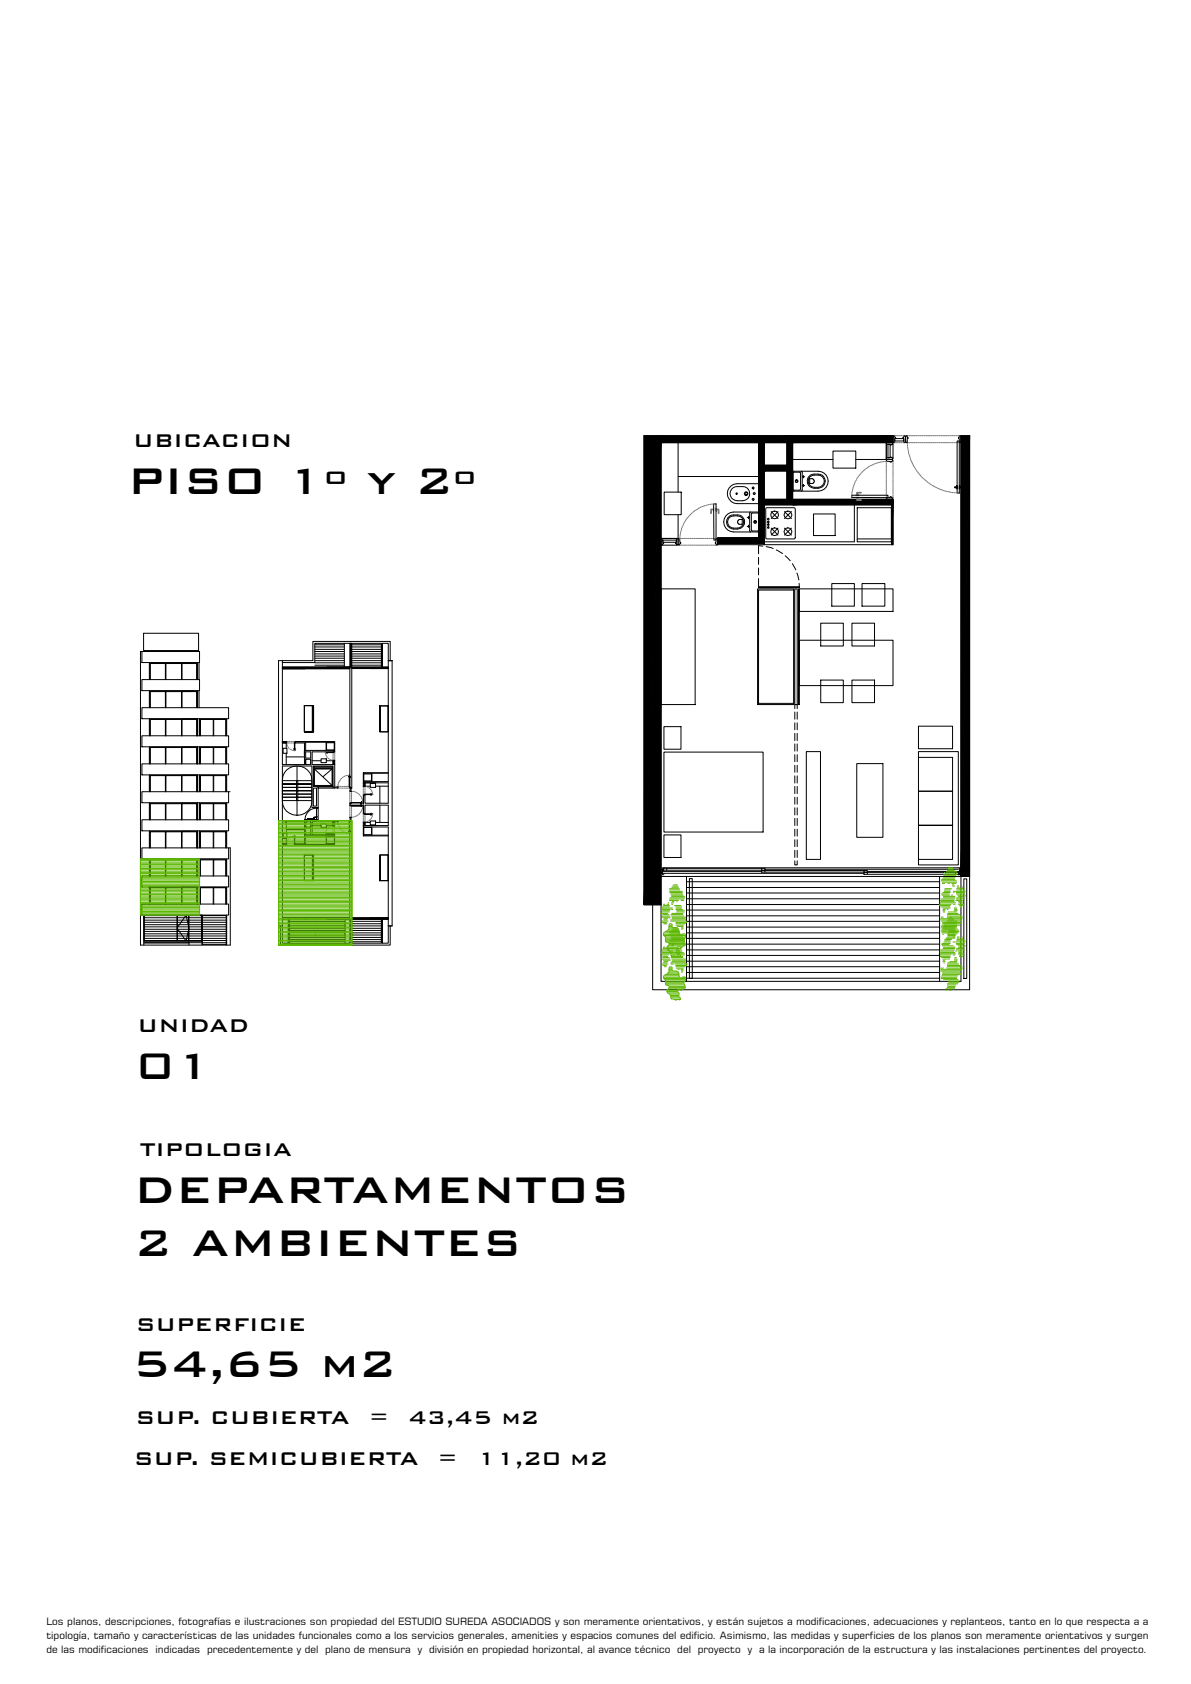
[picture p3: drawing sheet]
<svg xmlns="http://www.w3.org/2000/svg" width="210mm" height="297mm" viewBox="0 0 210 297" stroke-linecap="round" stroke-linejoin="round" font-family="sans-serif">
<g fill="none" stroke="#000" stroke-width=".18">
<path d="M116.5 78.1h17.2v16.7M116.5 76.8v82.8M119.5 78.1v8.7M139.7 78.1h17.7M157.4 76.8h-43.9v82.8h3M157.5 76.8h.2v.3h.2v.2h-.2v.8l-.3-.2zM157.7 77.3h1.6v.5h-1.6zM159.3 76.8l.3 .2v1.1h-.3v-.8h-.1v-.2h.1zM159.7 76.8h.2v.3h.2v.2h-.2v.8l-.3-.2zM168.7 77.8h.4v9.2h-.4zM169.1 76.8l.3 .2-.1 1.1h-.2v-.8h-.1zM169.4 76.8h1.5v77.8h-1.5z"/>
<path d="M134.7 83.1v5h4M134.7 89h22.5M134.7 95.5h15.9M139.7 88.1h17.5M168.3 85.9h.4v.1zM168.7 85.6v.6zM169.1 85.6l.1 .6zM169.2 85.9h.3v.1h-.3zM169.5 85.3h.2v.7h-.2zM116.5 153.3h.3v.7h-.3zM116.8 153.7h17.5M116.8 154h35.5"/>
<path d="M116.8 153.3h.3M117 153.1h.6v.4h-.6zM117.1 154.3h-.3v-1.3h52.4v1.3h-.2M117.6 153.1h16.7M117.6 153.5h16.7M121 155.5h44.7M121 156.5h44.7M121 157.5h44.7M121 158.5h44.7M121 159.5h44.7M121 154.6v18.5M121.5 154.9h.5v17.7h-.5z"/>
<path d="M134.3 153.5h.6v.3h-.6zM134.3 153.1h.6v.4h-.6zM134.9 153.5h17.4M134.9 153.8h17.4M134.9 153.3h34.1M152.3 153.5h.6v.3h-.6zM152.3 153.8h.6v.4h-.6zM152.9 153.8h15.5M152.9 154.2h15.5M152.9 153.7h16.3M168.4 153.8h.6v.4h-.6zM169 154h.2"/>
<path d="M169.2 153.3h.2v.5h-.2zM169.4 154.6v18.5h-52.9v-13.5M169.9 155h.5v17.6h-.5zM170.9 154.6v19.9h-55.8v-14.9M121 160.5h44.7M121 161.5h44.7M121 162.5h44.7M121 163.5h44.7M121 164.5h44.7M121 165.5h44.7M121 166.5h44.7M121 167.5h44.7"/>
<path d="M121 168.5h44.7M121 169.5h44.7M121 170.5h44.7M121 171.5h44.7M121 172.5h44.7"/>
</g>
<g fill="none" stroke="#767676" stroke-width=".18">
<path d="M157.7 78.1h.2M157.7 76.8h.2M158 78.1h.3M158 76.8h.3M158.4 78.1h.3M158.4 76.8h.3M158.8 78.1h.2M158.8 76.8h.2M159.2 78.1h.1M159.2 76.8h.1M159.9 76.8h.2M159.9 77.7v.2"/>
<path d="M159.9 78.1h.2M160 78.4v.3M160 78.1v.2M160 78.8l.1 .2M160.1 79.2v.2M160.1 79.5l.1 .3M160.2 79.9l.1 .2M160.3 76.8h.2M160.3 78.1h.2M160.7 76.8h.2M160.7 78.1h.2M161 76.8h.3"/>
<path d="M161 78.1h.3M161.4 76.8h.3M161.4 78.1h.3M161.8 76.8h.3M161.8 78.1h.3M162.2 76.8h.2M162.2 78.1h.2M162.6 76.8h.2M162.6 78.1h.2M162.9 76.8h.3M162.9 78.1h.3M163.3 76.8h.2"/>
<path d="M163.3 78.1h.2M163.7 78.1h.2M163.7 76.8h.2M164 76.8h.3M164 78.1h.3M164.4 76.8h.3M164.4 78.1h.3M164.8 76.8h.3M164.8 78.1h.3M165.2 76.8h.2M165.2 78.1h.2M165.5 76.8h.3"/>
<path d="M165.5 78.1h.3M165.9 76.8h.3M165.9 78.1h.3M166.3 76.8h.2M166.3 78.1h.2M166.7 76.8h.2M166.7 78.1h.2M167 76.8h.3M167 78.1h.3M167.4 76.8h.3M167.4 78.1h.3M167.8 76.8h.2"/>
<path d="M167.8 78.1h.2M168.1 76.8h.3M168.1 78.1h.3M168.5 76.8h.3M168.5 78.1h.3M168.9 76.8h.2M168.9 78.1h.2M160.3 80.3l.1 .2M160.4 80.6l.1 .3M160.5 81l.1 .2M160.7 81.3l.1 .3M160.8 81.7l.2 .2"/>
<path d="M161 82l.1 .3M161.2 82.3l.1 .2M161.4 82.7l.1 .1M161.6 83l.1 .2M161.8 83.3l.2 .2M162.1 83.6l.1 .2M162.3 83.9l.1 .1M162.5 84.1l.2 .2M162.8 84.4l.2 .1M163.1 84.6l.2 .2M163.4 84.9l.1 .1M163.7 85.1l.2 .2"/>
<path d="M164 85.3l.2 .2M164.3 85.6l.2 .1M164.6 85.7l.2 .2M164.9 85.9l.2 .1M165.3 86.1l.2 .1M165.6 86.2l.3 .1M165.9 86.4h.3M166.3 86.5l.2 .1M166.7 86.6l.2 .1M167 86.7h.3M167.4 86.7l.2 .1M167.8 86.8l.2 .1"/>
<path d="M168.1 86.9h.3M168.5 86.9h.3M168.9 86.9l.2 .1"/>
</g>
<g fill="none" stroke="#5cb800" stroke-width=".18">
<path d="M117.9 156.7h1.9M118 157.2h2.4M118 158.5h2.7M118 157.4h2.3M118.1 156.9h1.8M118.1 158.3h2.7M118.2 157.6h2.2M118.3 157.9h2.2M118.3 158.1h2.4M118.4 156.5h1.3M118.5 156.3h1.1M118.7 156h.7"/>
<path d="M116.5 167.7h2.2M116.5 168.4h1.4M116.5 168.7h.1M116.5 168h1.7M116.6 167.5h1.4M116.7 169.1h1.5M116.7 169.3h.1M116.7 170h1.1M116.8 168.2h1.4M116.8 168.7h1M116.8 170.3h.8M116.8 167.3h1.3"/>
<path d="M116.8 168.9h1.2M116.9 167h.4M116.9 169.8h.7M116.9 169.3h1.3M117 172.3h2.8M117 169.6h.8M117 172.6h3.9M117.1 170.5h.4M117.1 172.1h2.6M117.3 172.8h3.6M117.3 173.2a.44 .44 0 0 0 .5 .6l.2 .3-.2 .3a.42 .42 0 0 0-.2 .4 .42 .42 0 0 0 .3 .4l.2 .2 .2 .6M117.3 173.5h3.3"/>
<path d="M117.3 173h3.4M117.3 173.2h3.3M117.4 171.9h2.3M117.4 173.7h3.3M117.5 167h.4M117.6 174.8h1.8M117.6 174.6h1.9M117.6 166.8h.4M117.7 175.1h1.9M117.7 171.6h2M117.9 174.4h2.7M117.9 164.3h1.9"/>
<path d="M117.9 170.9h.5M117.9 171.2h.6M117.9 170.7v.7l-.8 .6a.41 .41 0 0 0 0 .6l.2 .2v.4M117.9 170.7l.2-.2h.2l.2 .1v.5l.3 .1a.66 .66 0 0 1 .9 .4M117.9 164.8h2.5M117.9 166.1h2.7M117.9 170.7h.6M117.9 171.4h1.6M117.9 173.9h2.9M118 174.2h2.9M118 164.5h1.9M118 165.9h2.8"/>
<path d="M118 175.3h1.7M118.1 165h2.3M118.1 166.4h.9M118.2 175.6h1.4M118.2 165.2h2.2M118.2 169.8h2.8M118.2 170h.5M118.3 165.7h2.4M118.3 168.7h2.1M118.3 168.9h2.1M118.3 175.8h1.4M118.3 176h1.6"/>
<path d="M118.3 165.4h2.2M118.3 166.8h.5M118.4 164h1.3M118.4 169.6h2.5M118.4 168h.2M118.4 169.1h2.5M118.4 166.6h.4M118.5 169.3h2.4M118.5 163.8h1.1M118.6 163.6h.9M118.7 168.4h.3M118.8 176.2h1.2"/>
<path d="M118.9 167.3h1.2M119 170h2.2M119.1 168h1.4M119.1 167.5h1.1M119.1 167.7h1.2M119.1 170.3h2M119.1 170.5h1.8M119.2 166.4h.4M119.2 170.7h1.3M119.3 168.4h1.4M119.3 168.2h1.4M119.5 170.9h.3"/>
<path d="M119.7 171.6l.1 .7 .1 .1 .2 .1 .5-.2h.2a.62 .62 0 0 1-.2 .8v.4l.2 .5a.82 .82 0 0 1-1 .5h-.2l-.1 .3a.52 .52 0 0 1 .1 .8l.4 .6-.2 .1-.3-.1a.74 .74 0 0 1-.9-.1l-.2 .1-.1-.2M119.9 174.6h.3M120 170.9h.5M120.1 171.2h.4M120.1 171.4h.3M120.1 166.4h.5M120.4 172.3h.4"/>
</g>
<g fill="none" stroke="#5cb800" stroke-width=".18">
<path d="M116.7 159.9h1.4M116.9 159.7h1.2M116.9 159.5h.4M117.5 159.5h.4M117.8 159.2h.2M118.1 158.8h1.6M118.3 159.2h.5M118.4 159.5h.3M118.4 159h.5M118.9 159.7h1.2M119.1 159.9h1.1M119.3 159h.1"/>
<path d="M120 158.8h.6M166.8 153.7h2M167 153.5h1.3M167.1 153.2h1M167.2 153h.9M116.4 161.1h1.4M116.5 160.1h2.1M116.5 160.4h1.7M116.6 160.8h1.4M116.6 161.8h1.6M116.7 161.5h1.5M116.7 162.4h1.1"/>
<path d="M116.7 162.7h.9M116.8 160.6h1.4M116.8 161.3h1.2M117 162.2h.6M117 162.9h.6M117 164.8h2.8M117 165h3M117 162h.8M117.1 164.5h2.6M117.2 165.2h3.7M117.3 165.9h3.3M117.3 165.4h3.5"/>
<path d="M117.3 165.7h3.3M117.3 166.1h3.3M117.4 164.3h2.3M117.6 167.3h1.8M117.6 167.5h1.9M117.6 167h1.9M117.8 164h1.9M117.9 163.4h.6M117.9 163.6h.6M117.9 166.4h2.9M117.9 166.8h2.8M117.9 163.2h.6"/>
<path d="M117.9 163.8h1.6M117.9 167.7h1.8M118 166.6h2.9M118.1 162h.1M118.2 168h1.5M118.2 162.4h3M118.2 161.3h2.2M118.2 162.2h2.7M118.3 168.2h1.3M118.3 168.4h1.5M118.3 160.4h.4M118.4 161.5h2.2"/>
<path d="M118.4 168.7h1.6M118.4 161.1h2.1M118.4 161.8h2.5M118.4 162h2.5M119.1 160.4h1.3M119.1 162.7h2.1M119.1 162.9h1.8M119.1 163.2h1.5M119.2 160.1h1M119.3 160.6h1.4M119.3 160.8h1.4M119.3 163.4h1.2"/>
<path d="M119.8 167h.5M120.1 163.6h.4M120.1 163.8h.4M120.1 165h.8M120.5 164.8h.1M120.8 161.5h.1M165.5 168.4h2.1M165.6 168.2h2.9M165.7 168.7h1.9M165.8 167.5h2.5M165.8 167.7h2.4M165.8 168h2.6"/>
<path d="M165.8 170.9h3.8M165.8 170.7h.6M165.8 171.2h3.6M165.9 172.3h2.8M165.9 172.6h2.8M165.9 164h2.6M165.9 164.3h2.8M165.9 166.6h1.5M165.9 168.9h1.7M166 172.1h2.9M166 164.5h2.8M166 166.4h1.6"/>
<path d="M166 171.4h3.3M166.1 163.8h2.3M166.1 166.8h2M166.1 171.9h3.3M166.1 171.6h3.3M166.2 164.8h.2M166.2 167.3h2.2M166.2 169.1h1.3M166.2 169.3h.4M166.2 169.6h.5M166.2 163.6h2.2M166.3 167h2.1"/>
<path d="M166.3 172.8h2.7M166.3 163.2h2.4M166.3 163.4h2.2M166.4 162.9h2.3M166.4 166.1h1.2M166.4 169.8h.1M166.5 165.7h1.3M166.5 165.9h1.1M166.7 174.4h1.7M166.8 174.6h.2M166.8 162.7h1.9M166.8 170.7h2.9"/>
<path d="M166.9 162.4h1.8M167 170h2.1M167 170.3h2.4M167 170.5h2.7M167 173.5h1.9M167 173.7h1.6M167 174.2h1.4M167 165.4h.3M167 169.8h1.8M167 173.9h1.4M167.1 162.2h1.1M167.1 162h1"/>
<path d="M167.1 164.8h.4M167.2 173h1.9M167.2 173.2h1.9M167.3 174.6h.4M167.4 161.8h.5M167.4 169.6h1.3M167.6 165.4h.1M167.8 164.8h.5M167.9 165h.4M167.9 165.2h.5M168 166.1h2.2M168 168.4h.4"/>
<path d="M168.2 169.1h.6M168.2 169.3h.6M168.3 168.9h.4M168.4 167.7h.3M168.5 166.4h1.5M168.5 167.5h1.6M168.6 166.6h1.3M168.6 167.3h1.3M168.6 165.7h1.3M168.7 165.9h1.5M168.7 165.4h.5M168.7 165.2h.4"/>
<path d="M168.9 167.7h.8M168.9 166.8h1.4M168.9 167h1M168.9 168.2h1M169 168h.7M169 168.4h1M169.1 168.7h.7M169.3 165.4h.5M169.5 165.2h.2"/>
</g>
<path d="M165.7 154.6v18.5" fill="none" stroke="#000" stroke-width=".18"/>
<g fill="none" stroke="#5cb800" stroke-width=".18">
<path d="M24.8 151.5h10.4v9.9h-10.4zM24.8 154.8h10.4M24.8 158h10.4M24.8 151.6h10.4M24.8 151.8h10.4M24.8 152h10.4M24.8 152.2h10.4M24.8 152.4h10.4M24.8 152.7h10.4M24.8 152.9h10.4M24.8 153.2h10.4M24.8 153.4h10.4"/>
<path d="M24.8 153.6h10.4M24.8 153.8h10.4M24.8 154.1h10.4M24.8 154.3h10.4M24.8 154.5h10.4M24.8 155h10.4M24.8 155.2h10.4M24.8 155.4h10.4M24.8 155.7h10.4M24.8 155.9h10.4M24.8 156.1h10.4M24.8 156.4h10.4"/>
<path d="M24.8 156.6h10.4M24.8 156.8h10.4M24.8 157.1h10.4M24.8 157.3h10.4M24.8 157.5h10.4M24.8 157.7h10.4M24.8 158.2h10.4M24.8 158.4h10.4M24.8 158.7h10.4M24.8 158.9h10.4M24.8 159.1h10.4M24.8 159.3h10.4"/>
<path d="M24.8 159.6h10.4M24.8 159.8h10.4M49.1 144.7h12.9v22h-12.9v-22h12.9v22h-12.9zM49.1 144.7h12.9v22h-12.9zM49.1 144.7h12.9M49.1 144.9h12.9M49.1 145.2h12.9M49.1 145.4h12.9M49.1 145.7h12.9M49.1 145.9h12.9M49.1 146.1h12.9M49.1 146.3h12.9"/>
<path d="M49.1 146.6h12.9M49.1 146.8h12.9M49.1 147h12.9M49.1 147.2h12.9M49.1 147.5h12.9M49.1 147.7h12.9M49.1 148h12.9M49.1 148.2h12.9M49.1 148.4h12.9M49.1 148.6h12.9M49.1 148.8h12.9M49.1 149.1h12.9"/>
<path d="M49.1 149.3h12.9M49.1 149.6h12.9M49.1 149.8h12.9M49.1 150h12.9M49.1 150.2h12.9M49.1 150.5h12.9M49.1 150.7h12.9M49.1 150.9h12.9M49.1 151.2h12.9M49.1 151.4h12.9M49.1 151.6h12.9M49.1 151.8h12.9"/>
<path d="M49.1 152.1h12.9M49.1 152.3h12.9M49.1 152.5h12.9M49.1 152.8h12.9M49.1 153h12.9M49.1 153.2h12.9M49.1 153.5h12.9M49.1 153.7h12.9M49.1 153.9h12.9M49.1 154.1h12.9M49.1 154.4h12.9M49.1 154.6h12.9"/>
<path d="M49.1 154.8h12.9M49.1 155.1h12.9M49.1 155.3h12.9M49.1 155.5h12.9M49.1 155.7h12.9M49.1 156h12.9M49.1 156.2h12.9M49.1 156.4h12.9M49.1 156.7h12.9M49.1 156.9h12.9M49.1 157.1h12.9M49.1 157.4h12.9"/>
<path d="M49.1 157.6h12.9M49.1 157.8h12.9M49.1 158h12.9M49.1 158.3h12.9M49.1 158.5h12.9M49.1 158.7h12.9M49.1 159h12.9M49.1 159.2h12.9M49.1 159.4h12.9M49.1 159.6h12.9M49.1 159.9h12.9M165.5 159.5h2.2"/>
<path d="M165.6 159.7h2M165.7 159.2h2.8M165.7 158.8h2.5M165.8 158.5h2.5M165.8 159h2.5M165.9 159.9h1.7M165.9 155.3h2.8M165.9 155.1h2.5M165.9 157.6h1.5M166 157.9h1.5M166.1 155.6h2.6M166.1 155.8h.5"/>
<path d="M166.2 154.9h2.2M166.2 157.4h1.4M166.2 158.1h2.2M166.2 158.3h2.2M166.3 154.6h2.1M166.3 154.2h2.4M166.3 154.4h2.3M166.4 157.2h1.2M166.5 156.9h1.1M166.5 156.7h1.3M166.8 154h1.9M167.1 155.8h.4"/>
<path d="M167.7 157.9h.3M167.7 155.8h.9M167.9 156h.3M167.9 156.3h.5M168 159.5h.4M168 157.2h2.2M168.1 157.4h.2M168.4 159.9h.1M168.4 158.8h1.4M168.5 157.4h1.6M168.5 157.6h1.4M168.5 158.5h1.5"/>
<path d="M168.6 156.7h1.2M168.6 158.3h1.3M168.7 156.9h1.4M168.7 156.3h.3M168.7 156.5h.5M168.8 157.9h1.4M168.9 159.5h1.1M168.9 158.1h1M168.9 159h.8M169 159.2h.8M169.1 159.7h.8M169.2 159.9h.4"/>
<path d="M169.4 156.5h.4M169.9 158.8h.1M170.1 158.1h.1M24.8 160h10.4M24.8 160.3h10.4M24.8 160.5h10.4M24.8 160.7h10.4M24.8 161h10.4M24.8 161.2h10.4M49.1 160.1h12.9M49.1 160.4h12.9M49.1 160.6h12.9"/>
<path d="M49.1 160.8h12.9M49.1 161h12.9M49.1 161.2h12.9M49.1 161.5h12.9M49.1 161.7h12.9M49.1 162h12.9M49.1 162.2h12.9M49.1 162.4h12.9M49.1 162.6h12.9M49.1 162.9h12.9M49.1 163.1h12.9M49.1 163.3h12.9"/>
<path d="M49.1 163.6h12.9M49.1 163.8h12.9M49.1 164h12.9M49.1 164.3h12.9M49.1 164.5h12.9M49.1 164.7h12.9M49.1 164.9h12.9M49.1 165.2h12.9M49.1 165.4h12.9M49.1 165.6h12.9M49.1 165.9h12.9M49.1 166.1h12.9"/>
<path d="M49.1 166.3h12.9M49.1 166.5h12.9M118.1 162.9h.2l.2 .1 .1 .6a.87 .87 0 0 1 1.1 .4l.1 .7 .1 .1 .2 .1 .5-.3 .2 .2a.79 .79 0 0 1-.2 .9l.2 .7a.75 .75 0 0 1-.8 .6l-.4-.1a.38 .38 0 0 0-.1 .4 .38 .38 0 0 0 .2 .3 .58 .58 0 0 0 .3 .8v.2a2.11 2.11 0 0 1-1.7-.1v-.1a1.08 1.08 0 0 0-.7-1.1v-.2l.2-.3a.4 .4 0 0 0 .1-.5 .4 .4 0 0 0-.5-.2l-.1-.3a.79 .79 0 0 0-.3-.9v-.2a1.52 1.52 0 0 1 .9-.8zM165.8 162h3.9M165.8 162.2h3.6M165.9 163.6h2.8M165.9 161.8h.4M165.9 163.4h2.8M165.9 162.4h3.4M166 163.2h3.3M166.1 162.7h3.3M166.1 162.9h3.3"/>
<path d="M166.2 163.8h2.6M166.2 160.1h1.3M166.2 160.4h.5M166.2 160.6h.4M166.2 160.8h.4M166.5 164h.2M166.7 165.7h1.2M166.8 165.4h1.6M166.9 160.4h.3M166.9 161.8h2.8M167 161.3h2.3M167 161.5h2.6"/>
<path d="M167 164.8h1.7M167 161.1h2M167 165.2h1.4M167 164.5h2M167 165h1.5M167.1 160.8h1.6M167.2 164h1.9M167.3 164.3h1.8M168.1 160.6h.7M168.2 160.1h.5M168.2 160.4h.6"/>
</g>
<g fill="none" stroke="#000" stroke-width=".18">
<path d="M134.7 78.1h4v3.9h-4zM139.7 78.1v10M146.9 79.5h4v3h-4zM156.3 78.1h1.1v.3l-.5 .1v-.1h-.6zM156.3 78.1v2.9h-5.4M156.5 78.4h.4v2.3h-.4zM157.4 76.8v1.3M157.4 78.4v2.3M116.5 95h.3v.6h.2v.2h-.2v.3h-.3zM116.8 95.2h2.5v.4h-2.5zM116.8 96.1h2.5M116.8 95h2.5"/>
<path d="M117.1 86.8h3v4h-3zM119.3 95h.2v1.1h-.2v-.3h-.2v-.2h.2zM119.5 90.8v4.2h-3M119.5 95h.3v.6h.2v.2h-.2v.3h-.3zM119.5 84h14.2M125.8 88.9h.4v6.3h-.3zM126.2 95h.3v1.1h-.1h-.2v-.3h-.1v-.2h.1zM126.5 95.8h8.2v.3h-8.2zM126.5 95.8h8.2M127.9 91l.4-.4 1-.3h4.4v3.5h-4.4a1.76 1.76 0 0 1-1.4-2.8zM128.3 91.3a1.98 1.98 0 0 1 2.7 0 1.23 1.23 0 0 1 .1 1.3 1.23 1.23 0 0 1-1.1 .7 1.42 1.42 0 0 1-1.9-1.6zM128.6 86l.8-.6 .6-.1h3.7v3.5h-3.7a1.78 1.78 0 0 1-1.4-2.8z"/>
<path d="M128.6 91.3a1.75 1.75 0 0 1 2.4 .4 1.25 1.25 0 0 1-.4 1.2 1.25 1.25 0 0 1-1.3 .2 1.11 1.11 0 0 1-.9-.7 1.11 1.11 0 0 1 .2-1.1zM128.9 86.3a2.3 2.3 0 0 1 3.1 0 1.27 1.27 0 0 1-1.1 2 1.76 1.76 0 0 1-2.1-.9l-.1-.4zM129.8 87h.2v.1h-.2zM130.1 91.7l.2-.1h.6v.9h-.6l-.2-.2zM130.9 91.6h.1M130.9 92.5h.1M131.3 86.8l.2-.1 .3 .1v.5h-.5zM131.4 86.9h.3v.3h-.3zM131.7 92.8h.5M131.7 91.3h.5M131.9 91.3l.1-.1v.1zM132 92.8v.1l-.1-.1z"/>
<path d="M132 91.1v.4M132 92.6v.4M132.3 90.3l-.1 .2v3.1l.1 .2M132.7 85.9h.1l.2 .2-.2 .1-.2-.1zM132.7 87.9h.2v.3h-.2zM133 91.9h.3v.3h-.3zM133.7 98.3v1.2M133.7 90.6l-1.1-.1-.1 .1v3h1.2M134.5 96.3l-.8-.1v1.5M134.7 83.1h4v5M134.7 89v6.8h-8.2v-1h7.2M134.7 96.1h22.5"/>
<path d="M135 89.6h5.1v5.4h-5.1zM135.1 96.4l1.2 .3M135.3 92.4h.3v.2h-.3zM135.3 91.4h.3v.3h-.3zM135.3 91.9h.3v.3h-.3zM135.3 92.9h.3v.2h-.3zM136 93.1l1.2 1.3M136 90.2l1.2 1.2M136.9 97l1.1 .6M137.2 90.2l-1.2 1.2M137.2 93.1l-1.2 1.3M138.3 93.1l1.2 1.3"/>
<path d="M138.3 90.2l1.2 1.2M138.4 98l.9 .9M139.5 90.2l-1.2 1.2M139.5 93.1l-1.2 1.3M139.7 99.4l.6 1.1M139.7 81h7.2M139.8 83.1h4.4a1.76 1.76 0 0 1 1.8 1.8 1.76 1.76 0 0 1-1.8 1.7h-4.4zM139.8 83.4l1.3-.1v2.9v.2h-.2h-1.1M140.3 84.7h.3v.3h-.3zM141.2 83.1h.2v.2v3.1l-.2 .2M141.4 85.6h.5M141.4 84.1h.5"/>
<path d="M141.6 84.1h.1zM141.6 83.9v.4M141.6 85.4v.4M142.6 84.4h.1M142.7 85.3h-.1M142.7 84.4h.6l.2 .2 .1 .4-.2 .2-.7 .1zM142.8 84.1a1.75 1.75 0 0 1 2.4 .4 1.25 1.25 0 0 1-.3 1.2 1.25 1.25 0 0 1-1.3 .2 1.11 1.11 0 0 1-1-.7 1.11 1.11 0 0 1 .2-1.1zM142.8 83.8a2.11 2.11 0 0 1 2.4 .3 1.27 1.27 0 0 1-1 2 1.42 1.42 0 0 1-1.8-1.6zM143.4 90.6h3.8v3.8h-3.8zM150.2 87.3h6.3v.5l-6.3-.1zM150.6 89v6.5M151.1 89.5h6v6h-6z"/>
<path d="M151.1 95h6M156.3 87.8h.6v-.2h.2v.2h.3v.1v.2h-1.1zM156.3 80.7h.6v-.1h.2v.1h.3v.2l-1.1 .1zM156.3 81h1.1v.4h-.3v.1h-.2v-.1h-.6zM157.2 88.1h.2v8h-.2zM157.2 88.1v.9M25 114.9h10.2v1.9h-10.2zM25 119.8h10.2v2h-10.2zM25.3 114.9h-.5v51.8h15.8v-17.2h-.3M25.3 111.7h9.7v3h-9.7zM26.3 116.8v3M26.4 119.8v-2.9h8.4v2.9v-2.9h-2.8v2.9v-2.8h-2.7v2.8"/>
<path d="M29.2 116.9v2.9v-2.8h-2.7v2.8M32.1 119.8v-2.8h2.6v2.8M34.8 116.8v3M35.1 116.8v3M49.8 117.7l.1 .2zM49.8 116.5v18.3h3.9v-3.8h-1.7v-.2h1.9v1.5h5.1v.3M49.8 117.6h11.9M49.9 117.9h.1zM49.9 117.8h3.7M49.9 117.7h7.8M49.9 117.9h.1M50 117.9h3.6"/>
<path d="M53.6 117.8l.2 .1zM53.6 117.9h.2zM53.8 117.9h3.9M53.8 117.8h3.9M53.8 117.9h7.8M55.5 116.5h5.2M55.5 113.7h5.2M55.5 114.1h5.2M55.5 114.5h5.2M55.5 114.9h5.2M55.5 115.3h5.2M55.5 115.7h5.2"/>
<path d="M55.5 116.1h5.2M55.5 116.9h5.2M55.5 117.3h5.2M57.7 117.7h-7.8v.2h11.7v-.2M57.7 117.8l.1 .1zM57.7 117.7l.1 .1zM57.7 117.6l.1 .1zM57.8 117.7h3.7M57.8 117.6h3.7M57.8 117.8h3.7M57.8 117.8h3.8M60.7 113.5v4.1"/>
<path d="M61.5 117.7l.1 .1zM61.5 117.6l.1 .1zM61.6 117.7h.1M61.6 117.8l.1 .1zM61.7 113.5h.3v4.1h-.3zM61.7 117.6h.3v21.4h-.3zM61.8 113.6h.1v3.9h-.1zM62 117.6h6.5M62 117.8l.1 .1zM62 116.5h5.1M62 113.7h5.1M62 114.1h5.1"/>
<path d="M62 114.5h5.1M62 114.9h5.1M62 115.3h5.1M62 115.7h5.1M62 116.1h5.1M62 116.9h5.1M62 117.3h5.1M62.1 117.9h3.1M62.1 117.8h.1M62.1 117.7v.2h6.3l-.1-.2M62.1 117.7l.2 .1zM62.1 117.7h3.1"/>
<path d="M62.2 117.8h3M62.3 117.8h2.9M65.2 117.7h.2h-.2M65.2 117.8l.2 .1zM65.2 117.7l.2 .1zM65.4 117.8h3M65.4 117.8h2.9M65.4 117.7h2.9M65.4 117.7h2.9h-2.9M65.4 117.9h3M67.2 113.6l.1 3.9zM67.2 116.5h.1"/>
<path d="M67.2 113.7h.1M67.2 114.1h.1M67.2 114.5h.1M67.2 114.9h.1M67.2 115.3h.1M67.2 115.7h.1M67.2 116.1h.1M67.2 116.9h.1M67.2 117.3h.1M67.4 113.5v4.1M68.3 117.8l.1 .1zM68.3 117.7h.1"/>
<path d="M68.4 117.8l.1 .1zM68.5 116.5v-3h-13v3.3h-5.7M68.5 116.5v21.3h-4.4v.2M68.5 116.5h.6v46.8h-.6M68.8 116.5v-3.4h-13.6v3.4h-6.1v46.8h.7M116.5 103.8h6.1v20.4h-6.1zM133.6 103.8h6.4v20.4h-6.4zM133.7 104.1h6.3v19.9h-6.3zM133.7 103.5h7.2v.1h-7.2zM133.7 100.2v1.2M133.7 102v1.5M140.1 103.8h.4v20.4h-.4z"/>
<path d="M140.5 101l.3 1.3M140.8 103.8h.1v20.4h-.1zM140.9 102.9v.7M140.9 103.8h16.5v4h-16.5zM140.9 112.9h16.5v8h-16.5zM144.7 119.9h4v4h-4zM144.7 109.9h4v4h-4zM146.6 102.9h4v4h-4zM150.2 119.9h4v4h-4zM150.2 109.9h4v4h-4zM152 102.9h4v4h-4zM25 124.8h15.3v1.9h-15.3z"/>
<path d="M25 129.8h15.3v1.9h-15.3zM25 134.7h15.3v2h-15.3zM25 139.6h15.3v2h-15.3zM26.3 121.8v3M26.3 126.7v3.1M26.3 131.7v3M26.3 136.7v2.9M26.4 124.8v-2.9h8.4v2.9v-2.9h-2.8v2.9v-2.8h-2.7v2.8M26.4 129.8v-3h8.4v3v-3h-2.8v3v-2.9h-2.7v2.9M26.4 134.7v-3h8.4v3v-3h-2.8v3v-2.9h-2.7v2.9M26.4 139.6v-2.9h8.4v2.9v-2.9h-2.8v2.9v-2.8h-2.7v2.8M29.2 121.9v2.9v-2.8h-2.7v2.8"/>
<path d="M29.2 126.8v3v-2.9h-2.7v2.9M29.2 131.7v3v-2.9h-2.7v2.9M29.2 136.7v2.9v-2.8h-2.7v2.8M32.1 124.8v-2.8h2.6v2.8M32.1 129.8v-2.9h2.6v2.9M32.1 134.7v-2.9h2.6v2.9M32.1 139.6v-2.8h2.6v2.8M34.8 121.8v3M34.8 126.7v3.1M34.8 131.7v3M34.8 136.7v2.9M35.1 121.8v3"/>
<path d="M35.2 126.7v3.1M35.2 131.7v3M35.2 136.7v2.9M37.6 129.8v-3h2.3v3M37.6 126.8h-2.3v3M37.6 126.9h-2.3v2.9M37.6 134.7v-3h2.3v3M37.6 131.7h-2.3v3M37.6 131.8h-2.3v2.9M37.6 139.6v-2.9h2.3v2.9M37.6 136.7h-2.3v2.9M37.6 136.8h-2.3v2.8"/>
<path d="M37.7 129.8v-2.9h2.1v2.9M37.7 134.7v-2.9h2.1v2.9M37.7 139.6v-2.8h2.1v2.8M40 126.7v3.1M40 131.7v3M40 136.7v2.9M40.3 139.6h.3M49.8 130.8h.1v.2zM49.8 131h.7v1M49.8 137.7v.6h2.5v.6h-2.5v-.6h2.5v-.6zM49.8 138.9h2.5v.5h-2.5v.6h2.5v-.6h-2.5zM49.9 130.9h.5z"/>
<path d="M49.9 131h.5M49.9 130.8h.5M49.9 132h.7v.8h-.7zM50.4 130.8h.1v.2zM50.5 130.8h.1l-.1 .2zM50.5 132.8v2M50.5 133.5h3.2M51.9 130.9l.1 1.5zM51.9 130.8h.1v.2zM52 130.8h1.9zM52.3 135.1a2.46 2.46 0 0 0-2.5 2.5M52.3 137.7h.2"/>
<path d="M52.4 135.1v2.6M52.5 137.7h2.5v.6h-2.5v.6h2.5v-.6h-2.5zM52.5 138.9h2.5v.5h-2.5v.6h2.5v-.6h-2.5zM52.5 135.1a2.53 2.53 0 0 1 2.5 2.5M53.6 124.4h1.5v4.6h-1.5zM53.7 124.5h1.4v4.5h-1.4zM53.7 129.1h1.6zM53.9 132.6h.9v1.1h-.9zM53.9 133.9v.9M53.9 130.9h3.6v1.4M53.9 130.8h5.1M53.9 133.9h.9v.9h-.9z"/>
<path d="M54.8 133.9v.9M55 134.2h1.6M55.1 124.4l.1 4.6zM55.2 124.4l.1 4.6zM55.2 139h.6v3.2h-.6zM55.4 135.2h3.2v.2h-3.2zM55.4 135.6l3.1 2.9h-3.1v-2.9h3.1l.1 3v-3h-3.2v3l.7-.1M56.1 138.8h2.6M56.6 133.8h.9v.7h-.9zM57.4 132.6l1.4 .1zM57.5 134.2h1.2v.6M57.6 131h1.3"/>
<path d="M57.6 130.9h1.3v1.3h-1.3zM58.5 135.6l-1.5 1.3M58.7 139h-2.6v-.3v3.7h-1.1v-7.3h-5.2v9.6h9.2M58.7 132.6h.3zM58.7 134.1h.3zM58.7 134.7l.3 .1zM58.7 134.2h.3zM58.8 134.2l.1 .5zM59 132.6h-4v2.2h4v4.2h-.3v-3.9h-3.5v3.6h3.5M59 130.8v1.8zM59 138.7l.1 .3zM59 134.2v.5"/>
<path d="M59.1 138.8l.3 .1zM59.4 138.7l.1 .3zM59.5 138.7l.1 .3zM61.5 136.9h.1M61.5 136.9l.1 .1zM61.6 136.7v2.1zM61.6 136.9h.1zM61.6 138.7l.1 .3zM61.6 137v-.1v.1M61.7 139.5h.3zM61.7 139h.3zM61.7 139.4h.3z"/>
<path d="M61.7 136.9l.1 .2zM61.8 139l.1 .4zM64.1 138.6l.2 .1zM64.1 136.3v1.7zM64.1 138.1h.2zM64.1 138.6h.2zM64.1 138.1v.6M64.1 138h4.4v3.6h-4.2v-1.4h-.2M64.1 136.3h4.4M64.1 136.4h1.4v1.3h-1.4zM64.1 136.5h1.4M64.2 138.1l.1 .5z"/>
<path d="M64.3 138v.7M64.3 138.6h1M65.3 138.2h.9v.7h-.9zM66.2 138.6h2.3M66.9 124.5l.1 4.6zM67 138.6v3M67 124.5h1.5v4.6h-1.5zM67.1 124.5h1.3v4.5h-1.3zM68.5 136.4h-2.9v1.4M117.1 132.6h17.4v14.1h-17.4zM117.1 128.1h3v4h-3zM140.1 125.6v1.2"/>
<path d="M140.1 127.5v1.2M140.1 129.3v1.3M140.1 131.2v1.3M140.1 133.1v1.2M140.1 135v1.2M140.1 136.8v1.3M140.1 138.7v1.3M140.5 124.2h-.4v.8M140.5 124.2v.8M140.5 125.6v1.2M140.5 127.5v1.2M140.5 129.3v1.3"/>
<path d="M140.5 131.2v1.3M140.5 133.1v1.2M140.5 135v1.2M140.5 136.8v1.3M140.5 138.7v1.3M142.2 132.5h2.5v19.1h-2.5zM151 134.7h4.7v13h-4.7zM161.9 133.6v-1.1h7.1v20h-7.1v-.9M161.9 139.5h6v6h-6v6.1h6v-6.1h-6zM161.9 133.6h6v5.9h-6zM161.9 128.1h6v3.9h-6zM25 149.5h15.3v2h-15.3z"/>
<path d="M25 154.5h15.3v1.9h-15.3zM25 159.4h15.3v2h-15.3zM25 144.6h15.3v1.9h-15.3zM26.3 141.6v3M26.3 146.5v3M26.3 151.5v3M26.3 156.4v3M26.4 154.5v-3h8.4v3v-3h-2.8v3v-2.9h-2.7v2.9M26.4 159.4v-2.9h8.4v2.9v-2.9h-2.8v2.9v-2.9h-2.7v2.9M26.4 144.6v-3h8.4v3v-3h-2.8v3v-2.9h-2.7v2.9M26.4 149.5v-2.9h8.4v2.9v-2.9h-2.8v2.9v-2.8h-2.7v2.8M29.2 151.5v3v-2.9h-2.7v2.9"/>
<path d="M29.2 156.5v2.9v-2.9h-2.7v2.9M29.2 141.6v3v-2.9h-2.7v2.9M29.2 146.6v2.9v-2.8h-2.7v2.8M32.1 154.5v-2.9h2.6v2.9M32.1 159.4v-2.9h2.6v2.9M32.1 144.6v-2.9h2.6v2.9M32.1 149.5v-2.8h2.6v2.8M34.8 141.6v3M34.8 146.5v3M34.8 151.5v3M34.8 156.4v3M35.2 141.6v3"/>
<path d="M35.2 146.5v3M35.2 151.5v3M35.2 156.4v3M37.6 154.5v-3h2.3v3M37.6 151.5h-2.3v3M37.6 151.6h-2.3v2.9M37.6 159.4v-2.9h2.3v2.9M37.6 156.5h-2.3v2.9M37.6 144.6v-3h2.3v3M37.6 141.6h-2.3v3M37.6 141.7h-2.3v2.9M37.6 149.5v-2.9h2.3v2.9"/>
<path d="M37.6 146.6h-2.3v2.9M37.6 146.7h-2.3v2.8M37.7 154.5v-2.9h2.1v2.9M37.7 159.4v-2.9h2.1v2.9M37.7 144.6v-2.9h2.1v2.9M37.7 149.5v-2.8h2.1v2.8M40 141.6v3M40 146.5v3M40 151.5v3M40 156.4v3M49.8 148.8l.1 .2zM49.8 140h2.5v.6h-2.5z"/>
<path d="M49.8 140.6h2.5v.6h-2.5zM49.9 148.8l.5 .1zM49.9 148.8h.5M49.9 149h.5M49.9 146.9h.7v.9h-.7zM50.4 148.8l.1 .2zM50.5 148.8v.2zM50.5 144.9v2M50.5 146.3h3.2M50.5 147.8v1h-.7M51.9 147.4l.1 1.4zM52 148.8v.2z"/>
<path d="M52 148.9l1.9 .1zM52.3 141.2h.2M52.4 141.2v2.6M52.5 140h2.5v.6h-2.5zM52.5 140.6h2.5v.6h-2.5zM53.6 150.7h1.5v4.6h-1.5zM53.7 150.8h1.4v4.5h-1.4zM53.7 150.7h1.6zM53.8 144.5l2.1 .1zM53.9 144.9v.9M53.9 149h5.1M53.9 144.9h.9v.9h-.9z"/>
<path d="M53.9 146h.9v1.2h-.9zM54 144.6v.1h.3l-.3-.1M54.2 144.5v-.1h1.2v.1M54.8 144.9v.9M55 141.3a2.61 2.61 0 0 1-2.6 2.5 2.61 2.61 0 0 1-2.6-2.5M55 145.6h1.6M55.1 150.7l.1 4.6zM55.2 144.6h.4v.1h-.3zM55.2 150.7l.1 4.6zM55.3 144.1h.3h-.2l.1 .6zM55.6 144.1h.2zM55.8 142.5v2.1"/>
<path d="M55.8 144.6l.3 .1zM55.8 142.5h.3zM55.8 144l.1 .1zM55.9 142.5a2.1 2.1 0 0 0-2.1 2.1v-.1M56.1 142.5v2.1M56.6 145.3h.9v.7h-.9zM57.4 147l1.4 .1zM57.5 147.4v1.5h-3.6M57.6 148.8h1.3M57.6 147.5h1.3v1.4h-1.3zM58.7 144.9v.7h-1.2M58.7 147.1l.3 .1z"/>
<path d="M58.7 145.7h.3zM58.7 144.9l.3 .1zM58.7 145.5l.3 .1zM58.8 145l.1 .5zM59 147.2v1.8zM59 147.2v.2h-5.1v1.5h-1.9v-.2h1.7v-3.8h-3.9v18.4M59 144.7l.1 .2zM59 144.7v.8M59 144.9h-4v2.3h4M59.1 144.8l.3 .1zM59.4 144.7h.1v.2zM59.5 144.7h.1v.2z"/>
<path d="M61.5 146.7h.1M61.5 146.6l.1 .2zM61.6 144.9v2zM61.6 144.7h.1v.2zM61.6 146.7h.1zM61.6 146.6v.2v-.2M61.7 142l.3 .1zM61.7 144.1l.3 .1zM61.7 144.6l.3 .1zM61.7 144.2l.3 .1zM61.7 141.6h.3zM61.7 141.6v.4h2.4"/>
<path d="M61.7 144.8h.3v17.3h-.3zM61.7 146.6l.1 .1zM61.8 144.3l.1 .3zM61.9 142.1l2.1 .1zM61.9 141.5l2.1 .1zM63.6 141.9l.2 .1zM63.6 141.7h.2h-.2M63.7 142.1h.1h-.1M63.7 142.2h.1h-.1M63.7 141.6h.1h-.1M63.7 141.5h.1zM63.7 142l.1 .1z"/>
<path d="M63.7 142.2h.1M63.7 141.6l.1 .1zM63.7 141.4h.1M64.1 143.5h.2zM64.1 144.9l.2 .1zM64.1 145.6v1.8zM64.1 145.5l.2 .1zM64.1 145.1h.2zM64.1 142v1.5zM64.1 140.1l.2 .1zM64.1 140.2v1.4zM64.1 145v.5"/>
<path d="M64.1 143.5h.2v-1.5h4.2v3.6h-4.4M64.1 145.6v.2h4.4v17.5M64.1 140.2v1.4M64.1 142v1.5M64.1 147.4h4.4M64.1 145.9h1.4v1.4h-1.4zM64.1 147.2h1.4M64.2 145.1l.1 .4zM64.3 143.5h1.4v.1h-1.4zM64.3 140l1.4 .1zM64.3 145h1M64.3 145v.6"/>
<path d="M65.3 144.8h.9v.7h-.9zM65.6 145.8v1.5h2.9M66.2 145h2.3M66.9 150.7l.1 4.6zM67 142v3M67 150.7h1.5v4.6h-1.5zM67.1 150.8h1.3v4.5h-1.3zM116.5 154.6h52.9M117.1 147.2h3v4h-3zM140.1 151.8v.7h.4v-.7M140.1 140.6v1.2M140.1 142.5v1.2"/>
<path d="M140.1 144.3v1.3M140.1 146.2v1.2M140.1 148.1v1.2M140.1 149.9v1.3M140.5 140.6v1.2M140.5 142.5v1.2M140.5 144.3v1.3M140.5 146.2v1.2M140.5 148.1v1.2M140.5 149.9v1.3M25.4 161.8h14.6M25.4 166.3h7.9"/>
<path d="M25.4 165.9h10.2M25.4 161.4v5.3M25.4 161.5h14.6M25.4 162.3h14.6M25.4 162.6h14.6M25.4 163.1h14.6M25.4 163.4h14.6M25.4 163.9h14.6M25.4 164.3h14.6M25.4 164.7h14.6M25.4 165.1h14.6M25.4 165.5h14.6"/>
<path d="M25.4 165.9h14.6M25.4 166.2h14.6M25.4 161.4h10.2v4.5h-10.2zM25.4 161.5h10.1v4.4h-10.1zM31.2 161.4v4.5M31.3 161.5h1.9v4.4h-1.9zM32.8 161.4l.5 2.3-.5 2.2-1.6-2.2zM33.3 161.4v5.3M35.6 161.4v5.3M35.7 161.5h4.2v5h-4.2zM40 161.4v5.3M49.4 163.3v3.4h19.4v-3.4"/>
<path d="M49.8 161.9l.1 .2zM49.9 161.8l.1 .1zM49.9 161.9h.1M49.9 162h3.9M49.9 162.1h7.9M50 161.9h3.8M50 161.8h3.8M50.8 163.3h.1M50.8 162.1v4.2M50.8 162.5h.1M50.8 162.9h.1M50.8 163.7h.1"/>
<path d="M50.8 164.1h.1M50.8 164.5h.1M50.8 164.9h.1M50.8 165.3h.1M50.8 165.7h.1M50.8 166.1h.1M50.9 162.3h.2v3.9h-.2zM51.1 163.3h9.7M51.1 162.5h9.7M51.1 162.9h9.7M51.1 163.7h9.7M51.1 164.1h9.7"/>
<path d="M51.1 164.5h9.7M51.1 164.9h9.7M51.1 165.3h9.7M51.1 165.7h9.7M51.1 166.1h9.7M53.8 161.9l.1 .1zM53.8 161.8l.1 .1zM53.9 162h3.9M53.9 161.9h3.9M53.9 161.9h7.7M57.8 161.9l.2 .1zM57.8 162l.2 .1z"/>
<path d="M57.9 162.1h.1M57.9 162.1h-8v-.3h11.7v.3M58 162.1h3.5h-3.5h3.4M58 162h3.5M58 162h3.6M60.8 162.1v4.2M61.4 162.1h.2zM61.5 162l.1 .1zM61.5 162.1h-3.5h3.5M61.6 161.9l.1 .1zM61.7 162.1v4.2h-11.9v-3M61.8 162.3h.1v3.9h-.1z"/>
<path d="M62 161.9l.1 .1zM62 163.3h5.2M62 162.5h5.2M62 162.9h5.2M62 163.7h5.2M62 164.1h5.2M62 164.5h5.2M62 164.9h5.2M62 165.3h5.2M62 165.7h5.2M62 166.1h5.2M62.1 161.9h3.1"/>
<path d="M62.1 162h.1M62.1 162h.2zM62.2 162h3M62.2 162h3h-2.9M65.2 162l.2 .1zM65.2 161.9h.2zM65.2 162h.2zM65.2 162.1h-3.1v-.3h6.3l-.1 .3M65.4 162h3M65.4 161.9h3M65.4 161.9h2.9M65.4 162.1h2.9"/>
<path d="M65.4 162h2.9M67.2 162.3l.1 3.9zM67.3 163.3h.1M67.3 162.5h.1M67.3 162.9h.1M67.3 163.7h.1M67.3 164.1h.1M67.3 164.5h.1M67.3 164.9h.1M67.3 165.3h.1M67.3 165.7h.1M67.3 166.1h.1"/>
<path d="M67.4 162.1v4.2M68.3 162.1h.1M68.3 161.9h.1zM68.4 161.9l.1 .1zM68.5 162.1h-6.5v4.2h6.5v-3"/>
<circle cx="133" cy="87" r=".17"/>
<circle cx="133.2" cy="92.1" r=".24"/>
<circle cx="136.6" cy="93.8" r=".68"/>
<circle cx="136.6" cy="90.8" r=".68"/>
<circle cx="138.9" cy="93.8" r=".67"/>
<circle cx="138.9" cy="90.8" r=".67"/>
<circle cx="141.6" cy="85.6" r=".07"/>
</g>
<g fill="#000" stroke="#000" stroke-width=".18">
<path d="M116.5 78.1l17.2-1.3v1.3zM116.5 76.8h17.2l-17.2 1.3zM134.7 78.1l4-1.3v1.3zM134.7 76.8h4l-4 1.3zM139.7 78.1l17.7-1.3v1.3zM139.7 76.8h17.7l-17.7 1.3zM126.5 95.8l7.2-1v1zM126.5 94.8h7.2l-7.2 1zM134.7 76.8v19h-1zM133.7 76.8h1l-1 19zM134.7 83.1l4-1.1v1.1zM134.7 82h4l-4 1.1z"/>
<path d="M134.7 89l4-.9v.9zM134.7 88.1h4l-4 .9zM139.7 76.8v12.2h-1zM138.7 76.8h1l-1 12.2zM139.7 89l17.5-.9v.9zM139.7 88.1h17.5l-17.5 .9zM157.4 88.1v8h-.2zM157.2 88.1h.2l-.2 8zM116.5 76.8v82.8h-3zM113.5 76.8h3l-3 82.8zM170.9 76.8v77.8h-1.5zM169.4 76.8h1.5l-1.5 77.8z"/>
</g>
<g fill="none" stroke="#767676" stroke-width=".18">
<path d="M119.8 96.1h.2M119.9 94.7l-.1 .3h.2M119.9 94.3v.2M120 93.9l-.1 .2M120.1 96.1h.3M120.1 93.6l-.1 .2M120.1 95h.3M120.2 93.2l-.1 .2M120.3 92.8l-.1 .2M120.5 96.1h.2M120.5 92.5l-.1 .2M120.5 95h.2"/>
<path d="M120.6 92.2l-.1 .2M120.9 96.1h.2M120.9 91.8l-.2 .2M120.9 95h.2M121 91.5l-.1 .2M121.2 96.1h.3M121.2 95h.3M121.3 91.2l-.2 .2M121.5 90.9l-.1 .2M121.6 96.1h.3M121.6 95h.3M121.8 90.7l-.2 .1"/>
<path d="M122 96.1h.2M122 95h.2M122 90.4l-.1 .2M122.3 96.1h.3M122.3 90.2l-.1 .1M122.3 95h.3M122.6 90l-.2 .1M122.7 96.1h.3M122.7 95h.3M123 89.8l-.2 .1M123.1 96.1h.3M123.1 95h.3"/>
<path d="M123.3 89.6l-.2 .1M123.5 96.1h.2M123.5 95h.2M123.6 89.4l-.2 .1M123.9 96.1h.2M123.9 95h.2M124 89.3l-.3 .1M124.2 96.1h.3M124.2 95h.3M124.3 89.2h-.2M124.6 96.1h.2M124.6 95h.2"/>
<path d="M124.7 89.1h-.2M125 96.1h.2M125 95h.2M125.1 89h-.3M125.3 89.8h.1v.7h-.1zM125.3 96.1h.3M125.3 95h.3M125.4 89.8h.4v.1h-.4zM125.4 88.9h-.2M125.6 88.9h.2M125.7 96.1h.3M125.7 95h.3"/>
<path d="M125.8 89.6v.5zM125.9 88.9h.3M126.1 95h.1M126.1 96.1h.1M126.2 89.6l.1 .5zM126.3 89.8h.3v.1h-.3zM126.6 89.8h.1v.7h-.1zM150.2 87.4v.3M150.2 87v.3M150.2 86.7v.2M150.3 86.3v.3M150.4 85.9v.3"/>
<path d="M150.5 85.6v.2M150.7 85.3l-.1 .2M150.8 84.9l-.1 .2M150.9 87.3h.5zM150.9 87.7l.5 .1zM151 84.6l-.1 .2M151 87h.2v.3h-.2zM151 87.8h.2v.3h-.2zM151 86.8h.8v.2h-.8zM151 88.1h.8v.2h-.8zM151.2 84.2l-.2 .3M151.4 83.9l-.1 .3"/>
<path d="M151.6 83.7l-.1 .2M151.9 83.4l-.2 .2M152.1 83.1l-.1 .2M152.4 82.8l-.2 .2M152.7 82.6l-.2 .2M153 82.4l-.2 .1M153.3 82.2l-.2 .1M153.7 82l-.2 .1M154 81.9l-.2 .1M154.3 81.7l-.2 .1M154.7 81.6l-.2 .1M155.1 81.5l-.2 .1"/>
<path d="M155.4 81.4l-.2 .1M155.8 81.4h-.2M156 81.4h.3v.1M156.3 81.6v.3M156.3 82v.3M156.3 82.3v.3M156.3 82.7v.3M156.3 83.1v.3M156.3 83.5v.2M156.3 83.9v.2M156.3 84.2v.3M156.3 84.6v.3"/>
<path d="M156.3 85v.2M156.3 85.3v.3M156.3 85.7v.3M156.3 86.1v.3M156.3 86.5v.2M156.3 86.9v.2M156.3 87.2v.3M156.3 87.6v.2M157.4 81.4v.1M157.4 81.6v.3M157.4 82v.3M157.4 82.3v.3"/>
<path d="M157.4 82.7v.3M157.4 83.1v.3M157.4 83.5v.2M157.4 83.9v.2M157.4 84.2v.3M157.4 84.6v.3M157.4 85v.2M157.4 85.3v.3M157.4 85.7v.3M157.4 86.1v.3M157.4 86.5v.2M157.4 86.9v.2"/>
<path d="M157.4 87.2v.3M157.4 87.6v.2M50.5 130.8h.3M50.6 131.4l.1 .2M50.8 131.7l.1 .3M50.8 131h-.3l.1 .3M50.9 130.8h.3M50.9 131h.3M51.1 132l.1 .2M51.3 130.8h.3M51.3 131h.3M51.4 132.2l.2 .1"/>
<path d="M51.7 131h.3M51.7 132.3l.3 .1M51.7 130.8h.3M51.8 132v.2zM51.8 132.2h.1M51.9 132.1v.1zM52 132.1v.1v-.1M52.1 132v.2zM52.1 132.2h.1M57.4 132.6v.3M57.4 133.1l.1 .2M57.5 132.7l.2 .1z"/>
<path d="M57.6 132.8h.1M57.6 132.5v.1zM57.6 132.8h.1zM57.6 132.5h.1zM57.6 133.4l.1 .2M57.7 132.6h-.2h.2M57.8 133.7l.2 .1M58.1 133.9l.2 .1M58.7 132.6v.3M58.7 133.1v.2M58.7 133.4v.3M58.7 133.8v.3l-.2-.1"/>
<path d="M59 132.6v.3M59 133.1v.2M59 133.4v.3M59 133.8v.3M59.1 138.7h.3M59.1 139h.3M59.6 139h.2M59.6 138.7h.2M59.6 138.5v.3M59.6 138.2v.2M59.8 137.8l-.1 .2M59.9 139h.3"/>
<path d="M59.9 138.7h.3M60 137.5l-.1 .2M60.2 137.2l-.1 .2M60.3 139h.2M60.3 138.7h.2M60.5 137l-.1 .2M60.7 139h.2M60.7 138.7h.2M60.9 136.8l-.2 .1M61 139h.3M61 138.7h.3M61.3 136.7l-.3 .1"/>
<path d="M61.4 139h.2M61.4 138.7h.2M61.6 136.7h-.2M61.7 139v.4M61.7 139.5v.2M61.7 139.9v.2M61.9 139.5l.2 .1M62 139v.4M62 139.5v.2M62 139.9v.2M62.3 139.6h.2M62.6 139.7h.3"/>
<path d="M62.9 139.8l.3 .2M64.1 138.7v.3M64.1 139.1v.3M64.1 139.5v.2M64.1 139.8v.3M64.3 139.1v.3M64.3 139.5v.2M64.3 139.8v.3M64.6 138.7h-.3v.3M64.7 138.8l.2 .1M65.1 138.9l.1 .2M65.3 139.2l.2 .2"/>
<path d="M65.3 139.9l.2 .1zM65.4 140h.1zM65.5 139.5l.2 .2M65.7 139.8v.3M50.5 149h.3M50.6 148.5l-.1 .3h.3M50.7 148.1l-.1 .2M50.9 147.8l-.1 .2M50.9 149h.3M50.9 148.8h.3M51.2 147.6l-.1 .1M51.3 149h.3"/>
<path d="M51.3 148.8h.3M51.6 147.4l-.2 .1M51.7 148.8h.3M51.7 149h.3M51.8 147.6v.1zM51.8 147.6h.1M51.9 147.5v.2zM52 147.7v-.2v.2M52 147.4h-.3M52 147.6h.1zM52.1 147.6v.1zM57.4 146.9v.2"/>
<path d="M57.5 146.5l-.1 .2M57.5 147.1l.2 .1zM57.6 146.9v.1zM57.6 147.2h.1M57.6 146.9h.1zM57.6 147.2h.1zM57.7 147h-.2h.2M57.7 146.2l-.1 .2M58 145.9l-.2 .2M58.3 145.8l-.2 .1M58.5 145.8l.2-.1v.3M58.7 146.1v.2"/>
<path d="M58.7 146.5v.2M58.7 146.9v.2M59 145.7v.3M59 146.1v.2M59 146.5v.2M59 146.9v.2M59.1 144.9h.3M59.1 144.7h.3M59.6 144.9v.2M59.6 144.7h.2M59.6 144.9h.2M59.6 145.2v.3"/>
<path d="M59.7 145.6l.1 .2M59.9 145.9l.1 .2M59.9 144.7h.3M59.9 144.9h.3M60.1 146.2l.1 .2M60.3 144.7h.2M60.3 144.9h.2M60.4 146.5l.1 .1M60.7 144.7h.2M60.7 144.9h.2M60.7 146.7l.2 .1M61 146.9h.3"/>
<path d="M61 144.7h.3M61 144.9h.3M61.4 146.9h.2M61.4 144.7h.2M61.4 144.9h.2M61.7 140.3v.2M61.7 140.6v.3M61.7 141v.2M61.7 141.4v.2M61.7 142.1v.2M61.7 142.4v.3M61.7 142.8v.2"/>
<path d="M61.7 143.2v.2M61.7 143.6v.2M61.7 143.9v.2M61.7 144.3v.3M62 140.3v.2M62 140.6v.3M62 141v.3M62 141.4v.2M62 142.1v.2M62 142.4v.3M62 142.8v.2M62 143.2v.2"/>
<path d="M62 143.6v.2M62 143.9v.2M62 144.3v.3M62.1 144.1h-.2M62.5 144l-.2 .1M62.9 143.9l-.3 .1M63.2 143.7l-.3 .1M63.2 140l.2 .2M63.4 143.4l-.2 .2M63.5 140.3l.2 .2M63.7 143.1l-.2 .2M63.7 140.6l.1 .2"/>
<path d="M63.8 142.8l-.1 .2M63.9 141v.2M63.9 141.4l.1 .2M63.9 142.5v.2M64 142.1l-.1 .2M64.1 143.5v.3M64.1 143.9v.3M64.1 144.3v.3M64.1 144.7v.2M64.3 143.5v.3M64.3 143.9v.3M64.3 144.3v.3"/>
<path d="M64.3 144.7v.2h.3M64.9 144.8l-.2 .1M65.2 144.6l-.1 .1M65.3 143.7h.2h-.2M65.3 143.4h.2h-.2M65.3 140.2l.2 .1zM65.4 143.6h.1h-.1M65.4 143.5h.1h-.1M65.4 140h.1h-.1M65.4 140.1h.1h-.1M65.4 143.6l.1 .1zM65.4 143.4l.1 .1z"/>
<path d="M65.4 140.1l.1 .1zM65.5 144.3l-.2 .2M65.7 143.9l-.2 .2M65.7 143.5v.3"/>
</g>
<path d="M53.7 132.4h.1M53.7 132.4v.8" fill="none" stroke="#000" stroke-width=".21"/>
<g font-size="8.7">
<text x="22.5" y="87.1">PISO 1º y 2º</text>
<text x="24" y="190.3">01</text>
<text x="23.6" y="212.1">DEPARTAMENTOS</text>
<text x="23.7" y="221.5">2 AMBIENTES</text>
<text x="23.3" y="242.9">54,65 m2</text>
</g>
<g font-size="4.3">
<text x="23.5" y="78.9">UBICACION</text>
<text x="24.3" y="182.1">UNIDAD</text>
<text x="24.7" y="203.9">TIPOLOGIA</text>
<text x="23.9" y="234.7">SUPERFICIE</text>
<text x="23.9" y="251.1">SUP. CUBIERTA</text>
<text x="65" y="251.1">=</text>
<text x="72" y="251.1">43,45 m2</text>
<text x="23.6" y="258.4">SUP. SEMICUBIERTA</text>
<text x="77.2" y="258.4">=</text>
<text x="84.1" y="258.4">11,20 m2</text>
</g>
<g font-size="1.8">
<text x="8.2" y="286.6">Los planos, descripciones, fotografías e ilustraciones son propiedad del ESTUDIO SUREDA ASOCIADOS y son meramente orientativos, y están sujetos a modificaciones, adecuaciones y replanteos, tanto en lo que respecta a a</text>
<text x="8.2" y="289.1">tipología, tamaño y características de las unidades funcionales como a los servicios generales, amenities y espacios comunes del edificio. Asimismo, las medidas y superficies de los planos son meramente orientativos y surgen</text>
<text x="8.2" y="291.6">de las modificaciones indicadas precedentemente y del plano de mensura y división en propiedad horizontal, al avance técnico del proyecto y a la incorporación de la estructura y las instalaciones pertinentes del proyecto.</text>
</g>
</svg>
